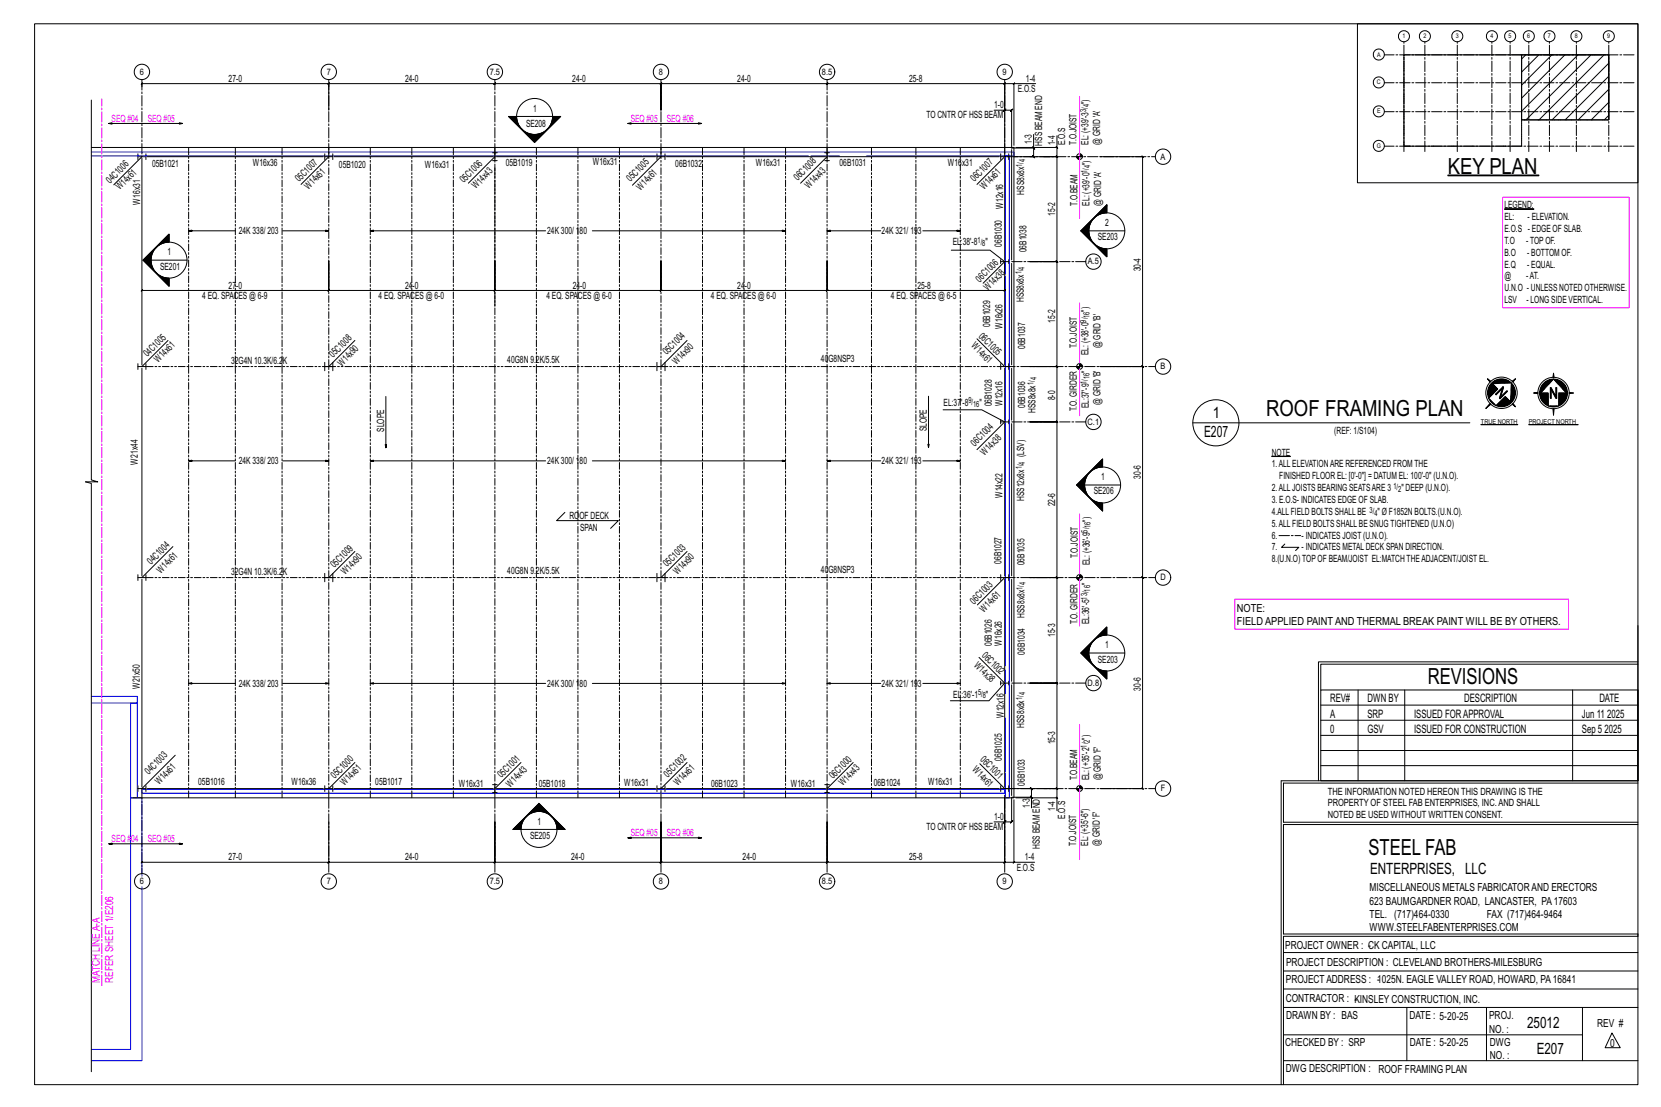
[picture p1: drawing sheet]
<svg xmlns="http://www.w3.org/2000/svg" width="914mm" height="610mm" viewBox="0 0 914 610" stroke-linecap="round" stroke-linejoin="round" font-family="sans-serif">
<path d="M797 96h50v1h-50zM828 115h16zM815 234h21zM842 234h27zM700 251h10z" fill="#000" stroke="#000" stroke-width=".55"/>
<g fill="none" stroke="#000" stroke-width=".55">
<path d="M19 13h883v584h-883zM747 13h155v88h-155zM838 30v36h48v-36h-113v50h3M840 30l-2 3M847 30l-9 10M854 30l-16 17M862 30l-24 24M869 30l-31 31M876 30l-36 36M883 30l-36 36M886 35l-32 31M50 55v209l4 1h-7l3 1v324"/>
<path d="M78 48v-2h1h-1h103v2M558 46h1h-1zM558 46h-5h1h-1v40l-15 16M570 46h-12v34M886 56l-10 10M886 49l-17 17M886 42l-24 24M60 68h41M181 61v-15h91h1h-1h1h-1h92h-1h1v15v-15h-1h1h91h1h-1h1h-1h98h1l-1 15M280 64l14 14 14-14-14 14zM280 64l14 14 14-14M280 64l6 6"/>
<path d="M281 64l5 5M281 64l4 5M281 64l4 4M282 64l3 4M282 64l3 3M282 64l3 2M283 64l2 2M283 64l1 1M284 64v1M284 64h.1M284 64h20M289 73l5 5 6-5"/>
<path d="M290 73l4 4 5-4M290 73l4 4 4-4M291 73l3 4 4-4M291 74l3 3 3-3M292 74l2 2M292 74l2 2 2-2M293 74l1 2 2-2M293 74l1 1 2-1M293 74l1 1M294 74v1l1-1M294 74h1M294 74h.1"/>
<path d="M295 74l-1 1M297 74l-3 2M299 73l-5 5M304 65l1-1-1 1M304 64h5l-15 15-14-15h4M304 64h.1M305 64l-1 1M306 64l-2 2M306 64l-2 3M307 64l-3 3M307 64l-3 4M307 64l-4 4"/>
<path d="M308 64l-5 5M308 64l-6 6M309 64h-1l-5 5M346 68h40M547 61h6h-1l2-1-1 1h4h-1l2-1-1 1v21h12v-8M582 75v6h-23M838 66h48v-36h-48v50h-65M886 64l-3 2M50 81h508v358h-485M76 85v3M76 86h4M78 87v114"/>
<path d="M78 86l-15 16M80 85v3M81 86h97M179 86h4M179 85v3M181 86l-15 16M183 85v3M184 86h88M271 84h3M271 88h3M272 84v4M272 86l-14 15"/>
<path d="M273 86h88M362 86h4M362 85v3M364 86l-16 16M366 85v3M367 86h87M454 84h3M454 88h3M455 84v4M455 86l-14 15M456 86h94M551 86h4"/>
<path d="M551 85v3M553 87v56M555 85v3M557 82v61M567 86h15h-1l1 1v-1v58h-1h1h-15h15h-1h1v58l-1-1 1 1h-15h15l-1-1 1 1v30h-1l1 1-15-1h15h-1l1 1v-1v86h-1h1h-15h15h-1h1v58h-1l1 1-15-1h15h-1l1 1v-1v58h-1l1 1-15-1M568 81l2 1zM569 82v4h-1l2 1-1-1h-11M581 81l1 1zM582 81v5h-1l1 1-8-1M592 86h4M593 87l1 1M593 86l1 2"/>
<path d="M593 86l1 1M594 86v1M594 85l1 1M594 86h1M594 85l2 1M594 84v4M595 85l1 1M606 86h23v1v-1v116v-1v1h-23h23v-1v1v116h1h-1v116v1l-23-1M604 119l5-6-14 14 14 14M609 114v-1l-14 14 14 14v-4M609 115l-2 2M609 115l-3 3"/>
<path d="M609 116l-1 1M609 114l-4 4M609 115l-2 3M609 117h.1M609 113l-14 14 14 14-14-14zM609 114l-3 4M609 113l-5 6M609 113v4M84 139l-4 4 4 4M84 139l-4 4 4 5M84 138l-4 5 4 5M85 138l-6 5 6 6"/>
<path d="M92 133l1-1-1 1M93 131l-3 3M93 131l-2 3M93 133h.1M93 130l-5 5M93 130l-4 4M93 132l-2 2M93 129l-14 14 14 14M93 133h-1M93 129l-6 6M93 133v-4l-14 14 14 15v-5M104 127h26"/>
<path d="M156 127h25M204 127h96M326 127h106M455 127h30M508 127h21M524 138h21l8 6-12 12M597 127l3 3M598 127l2 2M599 127h20M599 127h.1M599 127v1M599 126v1v1"/>
<path d="M599 126l-1 1 1 1M600 126l-2 1 2 2M600 125l-2 2 2 2M600 125l-3 2M600 124l-3 3 3 3M600 124l-3 3 3 4M600 123l-4 4 4 4M600 123l-4 4M601 122l-5 5 5 5M604 135l5 6M604 136l5 5M605 136l4 4"/>
<path d="M606 136l3 4M607 137l2 2M608 137l1 1M608 137l1 1v-1M609 137h.1M78 160h1h-1zM79 143l14-14-14 14 14 14M83 143h20M83 143h.1M83 143v1M83 143h-1l1 1M83 142l-1 1 1 1"/>
<path d="M83 142l-1 1 1 2M83 141l-2 2 2 2M83 141l-2 2M83 141l-2 2 2 3M84 140l-3 3 3 3M84 140l-4 3 4 3M87 151l6 6-5-5M88 152l5 5M89 152l4 4M90 153l3 3M90 153l3 2M91 153l2 2"/>
<path d="M92 153l1 1M551 143v2M551 144h4M553 152v8h1h-1h-98h1h-1v-16v16h1h-1h-91h-1l1-16v16h-1h1h-92h1h-1v-16v16h1h-1h-91v-16v16h-103M553 144v57M555 143v2M557 145v56M92 187l-14 15M179 200v4M183 200v4M195 187l-14 15M362 200v4"/>
<path d="M366 200v4M378 187l-14 15M538 187l15 15M76 200v3M76 202h4M78 203v114M80 200v3M179 202h4M212 218v29M362 202h4M511 218v28M551 200v3"/>
<path d="M551 202h4M553 203v28M555 200v3M557 203v28M592 202h4M593 202l1 1M594 202v1M594 202h.1M594 201l1 1M594 200l2 2M594 200v4M595 200l1 2"/>
<path d="M819 209l2 1M820 210h1M820 210l-1-1 1 1M822 211h10v10l-3-3-5 5-4-4M822 211l3 3-5 5M822 211l-2 4v4M822 212l-2 3v3M822 212l-1 3v3M823 212l-2 3v3M823 213l-1 2-1 2M823 213l-1 2v2M824 217l3-4-1 6"/>
<path d="M824 213l-2 3M824 214l-1 2M824 214v1M827 214l-2 5 1 1 4-4v-1l-4 4 2-6h-1l-4 4h1M827 213l-3 4M828 213l-2 6M828 211h-4M829 218l-1 1M829 219l-2 1M829 211l-2-1-3 1M830 219l-3 1M830 215l-4 4"/>
<path d="M830 219l-2 2h-2M830 211l-4-1-3 1M830 220l-2 1h-2M830 211a7 7 0 0 0-8 0M831 211a7 7 0 0 0-9 0M832 211a7 7 0 0 0-10-1 7 7 0 0 0-2 9M832 215v3M832 214v3v2M832 213l1 4-1 3M832 212a7 7 0 0 1 0 9M832 212a7 7 0 0 1 0 8 7 7 0 0 1-8 3M832 211a7 7 0 0 1 1 9 7 7 0 0 1-9 3"/>
<path d="M832 210l2-1-1 1M833 210h.1M834 209l-1 1M844 216l3 1M847 216h-1h1M847 216h-3h2M848 216l1 4 3 3M849 216l1 4 2 2M849 216l1 3 2 3M850 216v3l2 2M850 216l1 3 1 2M850 216l1 3 1 1"/>
<path d="M851 216v2l1 2M851 216l1 3M852 216v2M853 211l-3 3M853 211l-2 1-2 3M854 210l-3 2-2 3M854 210a7 7 0 0 0-5 6M855 209a7 7 0 0 0-7 7M855 209a7 7 0 0 0-7 6 7 7 0 0 0 4 8M855 208v-1v1M855 207v-1l1 2M855 206v2"/>
<path d="M855 209l7 7h-4v8h-6v-8h-4zM856 209a7 7 0 0 1 6 6 7 7 0 0 1-4 8M856 210a7 7 0 0 1 6 6M857 214v5h-1l-2-4M857 214v4l-3-4h-1v5h1v-5M857 214v5l-3-5v5M857 210l3 2 1 3M857 219l-3-5v5M857 214v5M857 211l3 2 1 2M858 211l2 3M858 216v2"/>
<path d="M859 216l-1 2M859 216l-1 3M860 216l-1 2-1 2M860 216v3l-2 1M860 216v3l-2 2M861 216l-1 3-2 2M861 216l-1 3-2 3M861 216l-1 4-2 2M862 216l-1 4-3 2M864 216h2M865 216h-1h2M866 216l-2 1"/>
<path d="M519 226h21l13 6-15 16M551 231v2M551 232h4M553 233v84M555 231v2M557 233v84M657 233h152M820 222l-2 3 2-2M820 220l3 3M820 222v1M821 222l-1 1M821 223l-3 2"/>
<path d="M831 220l-3 2h-3M831 221l-3 1h-3M831 221l-3 2h-4M833 222v1M833 222l1 2-2-1M833 222l1 2M853 224h4M855 225v4M856 225l-1 4v-4v1M104 254h26M156 254h25M204 254h96"/>
<path d="M326 254h106M455 254h30M508 254h21M604 258l3-3-3 3M607 256l-1 1M607 253l-14 14 14 14-6-6M607 257h-1M607 254l-4 4M607 256l-2 1M607 254l-5 4M607 255l-2 2M607 257h.1"/>
<path d="M607 253l-6 6M607 257v-4l-14 14 14 14v-4M593 267l14-14-14 14 14 14M597 267h.1M597 267h20M597 267v1M597 266l-1 1 1 1M597 266l-1 1 1 2M597 265l-1 2 1 2M597 265l-2 2 2 2M597 265l-2 2 2 3M598 264l-3 3 3 3"/>
<path d="M598 264l-4 3 4 3M598 264l-4 3 4 4M598 263l-4 4 4 4M598 263l-4 4 4 5M598 262l-4 5 4 5M599 262l-6 5 6 5M602 276l5 5M603 276l4 4M604 276l3 4M604 277l3 2M605 277l2 2M606 277l1 1"/>
<path d="M606 277h1M311 282l-5 5h34l-4 4M707 300l-1 1h9l-2 2M76 316v4M76 318h4M78 319v114M80 316v4M95 301l-17 17M179 316v4M179 318h4M183 316v4M195 304l-14 14"/>
<path d="M362 316v4M362 318h4M366 316v4M378 304l-14 14M551 316v4M551 318h4M553 319v56M553 318l-15 15M555 316v4M557 319v56M592 318h4M593 318l1 2"/>
<path d="M593 318l1 1M594 318v1M594 318h.1M594 317l2 1M594 317l1 1M594 318h1M594 316v4M595 316l1 2M598 360l1 1M599 360v1M599 360h.1M599 360h20"/>
<path d="M599 359v1M599 358l-1 2M600 358l-2 2 2 1M600 358l-2 2 2 2M600 357l-3 3 3 2M600 357l-3 3 3 3M600 356l-3 4 3 3M600 356l-4 4 4 3M600 356l-4 4 4 4M600 355l-4 5 4 4M601 355l-5 5M601 354l-5 6 5 5"/>
<path d="M608 350l1-2-1 2M609 346l-14 14 14 14M609 349v1M609 346l-6 6M609 347l-3 3M609 345l-14 15 14 14M609 348l-2 2M609 349l-1 1M609 346l-5 5M609 346l-4 5M609 347l-2 3M609 350v-5l-14 15 14 14v-4"/>
<path d="M902 345v85h-197M104 376h26M156 376h25M204 376h96M326 376h106M455 376h30M508 376h21M539 362l14 14-9 10h-21M551 375v2M551 376h4M553 377v56M555 375v2"/>
<path d="M557 377v61M603 368l6 5M604 368l5 5M605 368l4 5-4-4M606 369l3 3M607 369l2 3M607 369l2 2M608 369l1 2M608 369l1 1M609 369v1M727 380h175v50h-175zM748 380v50"/>
<path d="M773 380v50M866 380v50M902 366h-175v14M902 364h-176v66M727 397h175M727 388h175M96 416l-18 18M195 420l-14 14M287 420l-15 14M378 420l-14 14M470 420l-15 14M727 413h175"/>
<path d="M727 405h175M76 433v3M76 434h4M80 433v3M81 434h97M179 433v3M179 434h4M183 433v3M184 434h88M271 432h3M271 436h3M272 432v4"/>
<path d="M273 434h88M362 433v3M362 434h4M366 433v3M367 434h87M454 432h3M454 436h3M455 432v4M456 434h94M539 421l14 13h15h-1l1 1v-1v5M551 433v3M551 434h4"/>
<path d="M553 439v36l1-1-1 1h5M553 438v15h-6M555 433v3M559 439h23v7M567 438l1 2zM575 434h7h-1l1 1v-1v5M581 439l1 1zM592 434h4M593 435l1 1M593 434l1 2M593 434l1 1M594 434v1"/>
<path d="M594 434h1M594 433l1 1M594 433l2 1M594 432v4M595 433l1 1M705 430v167M727 422h175M902 431h-195v22h195M287 457h-5l15-15 14 15M287 456l-1 1 1-1M287 456l-1 1M287 455l-2 2"/>
<path d="M287 454l-2 3M287 454l-3 3M287 453l-3 4M288 453l-4 4M288 452l-5 5M288 451l-5 6M293 448l4-4 3 4M294 447l3-3 3 3M294 447l3-2 2 2M295 447l2-2 2 2M295 447l2-1 1 1M296 447l1-1 1 1"/>
<path d="M296 447l1-1v1M296 447h1M297 447h.1M297 445l-2 2M297 446v1M297 443l-5 5M297 443l5 5M297 444l4 4M297 445l-3 2M297 445l1 2M297 446l-1 1M297 443l14 14"/>
<path d="M297 444l3 3M297 443l-6 5M297 444l-4 3M297 443l-14 14 14-14 14 14M297 443l-14 14 6-6M305 451l6 6M305 452l5 5M306 452l4 5M306 453l4 4M306 454l3 3-3-3M306 454l3 3M306 455l3 2"/>
<path d="M306 455l2 2M307 455l1 2M307 456l1 1M307 456v1M307 457h.1M311 457h-24M553 453h-1l2-1zM558 440v35h12M568 445v-6h-11v14l1-1-2 1h1h-4v22l1-1-1 1h-98l1-1-1 1v-22v22l1-1-1 1h-91v-1l-1 1 1-22v22v-1l-1 1h1h-92l1-1-1 1v-22v22l1-1-1 1h-91v-1v1v-22M902 454h-195v60h195v2h-195v81M60 465h41M78 475l1-1-1 1z"/>
<path d="M78 475h103v-1v1M346 461h40M558 475l1-1zM707 535h195M707 525h195M707 555h195M707 545h195M774 555v29M818 555v29M871 555v29M707 570h164M887 569l5 8h-8z"/>
<path d="M707 584h195"/>
<circle cx="773" cy="20" r="3"/>
<circle cx="784" cy="20" r="3"/>
<circle cx="802" cy="20" r="3"/>
<circle cx="821" cy="20" r="3"/>
<circle cx="831" cy="20" r="3"/>
<circle cx="842" cy="20" r="3"/>
<circle cx="853" cy="20" r="3"/>
<circle cx="868" cy="20" r="3"/>
<circle cx="886" cy="20" r="3"/>
<circle cx="78" cy="40" r="4"/>
<circle cx="181" cy="40" r="4"/>
<circle cx="272" cy="40" r="4"/>
<circle cx="364" cy="40" r="4"/>
<circle cx="455" cy="40" r="4"/>
<circle cx="553" cy="40" r="4"/>
<circle cx="759" cy="30" r="3"/>
<circle cx="759" cy="45" r="3"/>
<circle cx="294" cy="64" r="10"/>
<circle cx="759" cy="61" r="3"/>
<circle cx="594" cy="86" r="1.6"/>
<circle cx="640" cy="86" r="4"/>
<circle cx="759" cy="80" r="3"/>
<circle cx="609" cy="127" r="10"/>
<circle cx="93" cy="143" r="10"/>
<circle cx="602" cy="144" r="4"/>
<circle cx="594" cy="202" r="1.6"/>
<circle cx="640" cy="202" r="4"/>
<circle cx="827" cy="216" r="9"/>
<circle cx="827" cy="216" r="8"/>
<circle cx="855" cy="216" r="9"/>
<circle cx="855" cy="216" r="8"/>
<circle cx="602" cy="232" r="4"/>
<circle cx="669" cy="233" r="13"/>
<circle cx="607" cy="267" r="10"/>
<circle cx="594" cy="318" r="1.6"/>
<circle cx="640" cy="318" r="4"/>
<circle cx="609" cy="360" r="10"/>
<circle cx="602" cy="376" r="4"/>
<circle cx="594" cy="434" r="1.6"/>
<circle cx="640" cy="434" r="4"/>
<circle cx="297" cy="457" r="10"/>
<circle cx="78" cy="485" r="4"/>
<circle cx="181" cy="485" r="4"/>
<circle cx="272" cy="485" r="4"/>
<circle cx="364" cy="485" r="4"/>
<circle cx="455" cy="485" r="4"/>
<circle cx="553" cy="485" r="4"/>
</g>
<path d="M594 53v33M594 87v33M827 109h70v60h-70zM594 167v33M594 203v26M594 283v33M594 319v26M680 330h183v16h-183zM594 399v33M594 434v39" fill="none" stroke="#f0f" stroke-width=".55"/>
<path d="M773 30h113v36M838 66h48h-48M838 66v14h-65v-50M838 66v-36h48v36" fill="none" stroke="#000" stroke-width=".55" stroke-dasharray="0 1"/>
<g fill="none" stroke="#000" stroke-width=".55" stroke-dasharray="5.8 1 1 1">
<path d="M900 30h-138M78 44v42M181 44v42M272 44v42M364 44v42M455 44v42M553 44v42h83M900 46h-138M900 62h-138M272 92v77M773 83v-60M784 83v-60"/>
<path d="M802 83v-60M821 83v-60M831 83v-60M842 83v-60M853 83v-60M868 83v-60M886 83v-60M900 80h-138M557 144h41M553 202h83M557 232h41M704 295h12"/>
<path d="M553 318h83M557 376h41M78 434v47M78 434h.1M181 439v42M272 439v42M364 439v42M455 439v42M553 439v42M553 434h83"/>
</g>
<g fill="none" stroke="#00f" stroke-width=".55">
<path d="M50 84h508v2h-15M50 86h304M354 86h91M446 86h16M477 86h66M554 151v-65h2v353h-2v-13M554 152v215M554 369v13M50 383h26v4h-4v52h4v-52h-26M76 387h.1M554 395v30M78 435h475v2h-475z"/>
<path d="M553 435h.1M553 435v2M78 488v96h-28M78 483v-44h-6v139h-22"/>
</g>
<path d="M56 543v-489" fill="none" stroke="#f0f" stroke-width=".55" stroke-dasharray="5.8 1 1 1"/>
<g fill="none" stroke="#000" stroke-width=".55" stroke-dasharray="3.7 1 1 1 1 1">
<path d="M104 82v120M130 82v120M155 82v120M204 82v120M227 82v120M250 82v120M272 82v120M295 82v120M318 82v120M341 82v120M387 82v120M410 82v120"/>
<path d="M432 82v120M455 82v120M480 82v120M504 82v120M529 82v120M81 202h100M104 202v116M130 202v116M155 202v116M181 202v-120M181 202h183M204 202v116"/>
<path d="M227 202v116M250 202v116M272 202v116M295 202v116M318 202v116M341 202v116M364 202v-120M364 202h187M387 202v116M410 202v116M432 202v116M455 202v116"/>
<path d="M480 202v116M504 202v116M529 202v116M81 318h100M181 318v-116M181 318h183M364 318v-116M364 318h187M104 439v-121M130 439v-121M155 439v-121M181 439v-121"/>
<path d="M204 439v-121M227 439v-121M250 439v-121M272 439v-121M295 439v-121M318 439v-121M341 439v-121M364 439v-121M387 439v-121M410 439v-121M432 439v-121M455 439v-121"/>
<path d="M480 439v-121M504 439v-121M529 439v-121"/>
</g>
<g font-size="12.2">
<text x="797" y="96">KEY PLAN</text>
<text x="697" y="229">ROOF FRAMING PLAN</text>
<text x="786" y="377">REVISIONS</text>
<text x="753" y="471">STEEL FAB</text>
</g>
<g font-size="8.6">
<text x="668" y="230">1</text>
<text x="663" y="241">E207</text>
<text x="754" y="481">ENTERPRISES, LLC</text>
<text x="841" y="566">25012</text>
<text x="846" y="580">E207</text>
</g>
<g font-size="6.4">
<text x="732" y="386">REV#</text>
<text x="753" y="386">DWN BY</text>
<text x="806" y="386">DESCRIPTION</text>
<text x="880" y="386">DATE</text>
<text x="732" y="395">A</text>
<text x="753" y="395">SRP</text>
<text x="778" y="395">ISSUED FORAPPROVAL</text>
<text x="871" y="395">Jun 11</text>
<text x="885" y="395">2025</text>
<text x="732" y="404">0</text>
<text x="753" y="404">GSV</text>
<text x="778" y="404">ISSUED FOR CONSTRUCTION</text>
<text x="871" y="404">Sep 5</text>
<text x="883" y="404">2025</text>
</g>
<g font-size="6.1">
<text x="681" y="337">NOTE:</text>
<text x="681" y="344">FIELD APPLIED PAINT AND THERMAL BREAK PAINT WILL BE BY OTHERS.</text>
<text x="754" y="491">MISCELLANEOUS METALS FABRICATORAND ERECTORS</text>
<text x="754" y="498">623 BAUMGARDNER ROAD, LANCASTER, PA17603</text>
<text x="754" y="505">TEL. (717)464-0330</text>
<text x="819" y="505">FAX (717)464-9464</text>
<text x="754" y="513">WWW.STEELFABENTERPRISES.COM</text>
<text x="708" y="523">PROJECT OWNER : -CK CAPITAL, LLC</text>
<text x="708" y="532">PROJECT DESCRIPTION : CLEVELAND BROTHERS-MILESBURG</text>
<text x="708" y="541">PROJECTADDRESS : -1025N. EAGLE VALLEY ROAD, HOWARD, PA16841</text>
<text x="708" y="552">CONTRACTOR : -KINSLEY CONSTRUCTION, INC.</text>
<text x="708" y="561">DRAWN BY : BAS</text>
<text x="776" y="561">DATE : 5-20-25</text>
<text x="820" y="561">PROJ.</text>
<text x="820" y="569">NO. :</text>
<text x="879" y="566">REV #</text>
<text x="708" y="576">CHECKED BY : SRP</text>
<text x="776" y="576">DATE : 5-20-25</text>
<text x="820" y="576">DWG</text>
<text x="886" y="577">0</text>
<text x="820" y="583">NO. :</text>
<text x="708" y="590">DWG DESCRIPTION : ROOF FRAMING PLAN</text>
</g>
<g font-size="6.1" fill="#f0f">
<text x="55" y="541" transform="rotate(-90 55 541)">MATCH LINEA-A</text>
<text x="62" y="541" transform="rotate(-90 62 541)">REFER SHEET 1/E206</text>
</g>
<g font-size="5.5">
<text x="126" y="45">27-0</text>
<text x="223" y="45">24-0</text>
<text x="315" y="45">24-0</text>
<text x="406" y="45">24-0</text>
<text x="501" y="45">25-8</text>
<text x="565" y="45">1-4</text>
<text x="560" y="51">E.O.S</text>
<text x="547" y="60">1-0</text>
<text x="599" y="57" transform="rotate(-90 599 57)">&quot;)</text>
<text x="293" y="61">1</text>
<text x="510" y="65">TO CNTR OF HSS BEAM</text>
<text x="290" y="70">SE208</text>
<text x="568" y="79" transform="rotate(-90 568 79)">1-3</text>
<text x="574" y="80" transform="rotate(-90 574 80)">HSS BEAM END</text>
<text x="581" y="80" transform="rotate(-90 581 80)">1-4</text>
<text x="586" y="80" transform="rotate(-90 586 80)">E.O.S</text>
<text x="593" y="80" transform="rotate(-90 593 80)">T.O.JOIST</text>
<text x="599" y="80" transform="rotate(-90 599 80)">EL: (+39'-3</text>
<text x="606" y="80" transform="rotate(-90 606 80)">@ GRID 'A'</text>
<text x="70" y="92" transform="rotate(-45 70 92)">6</text>
<text x="84" y="92">05B1021</text>
<text x="139" y="91">W16x36</text>
<text x="174" y="91" transform="rotate(-45 174 91)">7</text>
<text x="187" y="92">05B1020</text>
<text x="234" y="93">W16x31</text>
<text x="264" y="92" transform="rotate(-45 264 92)">6</text>
<text x="278" y="92">05B1019</text>
<text x="326" y="91">W16x31</text>
<text x="356" y="91" transform="rotate(-45 356 91)">5</text>
<text x="372" y="92">06B1032</text>
<text x="416" y="91">W16x31</text>
<text x="448" y="91" transform="rotate(-45 448 91)">8</text>
<text x="462" y="91">06B1031</text>
<text x="522" y="91">W16</text>
<text x="530" y="91">x31</text>
<text x="546" y="91" transform="rotate(-45 546 91)">7</text>
<text x="600" y="91" transform="rotate(-90 600 91)">&quot;)</text>
<text x="61" y="101" transform="rotate(-45 61 101)">04C10</text>
<text x="165" y="100" transform="rotate(-45 165 100)">05C10</text>
<text x="255" y="101" transform="rotate(-45 255 101)">05C10</text>
<text x="347" y="100" transform="rotate(-45 347 100)">05C10</text>
<text x="439" y="100" transform="rotate(-45 439 100)">06C10</text>
<text x="537" y="100" transform="rotate(-45 537 100)">06C10</text>
<text x="66" y="105" transform="rotate(-45 66 105)">W14x61</text>
<text x="170" y="105" transform="rotate(-45 170 105)">W14x61</text>
<text x="262" y="104" transform="rotate(-45 262 104)">W14x43</text>
<text x="353" y="105" transform="rotate(-45 353 105)">W14x61</text>
<text x="445" y="104" transform="rotate(-45 445 104)">W14x43</text>
<text x="542" y="105" transform="rotate(-45 542 105)">W14x61</text>
<text x="564" y="107" transform="rotate(-90 564 107)">HSS8x8x</text>
<text x="77" y="113" transform="rotate(-90 77 113)">W16x31</text>
<text x="593" y="113" transform="rotate(-90 593 113)">T.O.BEAM</text>
<text x="600" y="113" transform="rotate(-90 600 113)">EL: (+39'-0</text>
<text x="606" y="113" transform="rotate(-90 606 113)">@ GRID 'A'</text>
<text x="552" y="115" transform="rotate(-90 552 115)">W12x16</text>
<text x="581" y="119" transform="rotate(-90 581 119)">15-2</text>
<text x="828" y="115">LEGEND:</text>
<text x="608" y="124">2</text>
<text x="828" y="121">EL:</text>
<text x="841" y="121">- ELEVATION.</text>
<text x="131" y="129">24K 338/ 203</text>
<text x="301" y="129">24K 300/ 1</text>
<text x="319" y="129">80</text>
<text x="485" y="129">24K 321/ 19</text>
<text x="505" y="129">3</text>
<text x="828" y="128">E.O.S - EDGE OF SLAB.</text>
<text x="525" y="135">EL</text>
<text x="529" y="135">:</text>
<text x="530" y="135">38'-8</text>
<text x="542" y="135">&quot;</text>
<text x="552" y="136" transform="rotate(-90 552 136)">06B1030</text>
<text x="604" y="132">SE203</text>
<text x="828" y="134">T.O</text>
<text x="840" y="134">- TOPOF.</text>
<text x="92" y="141">1</text>
<text x="565" y="139" transform="rotate(-90 565 139)">06B1038</text>
<text x="828" y="141">B.O</text>
<text x="841" y="141">- BOTTOM OF.</text>
<text x="88" y="148">SE201</text>
<text x="549" y="146" transform="rotate(-45 549 146)">6</text>
<text x="628" y="149" transform="rotate(-90 628 149)">30-4</text>
<text x="828" y="147">E.Q</text>
<text x="841" y="147">- EQUAL.</text>
<text x="539" y="156" transform="rotate(-45 539 156)">06C10</text>
<text x="828" y="154">@</text>
<text x="840" y="154">-AT.</text>
<text x="126" y="159">27</text>
<text x="130" y="159">-</text>
<text x="131" y="159">0</text>
<text x="223" y="159">24</text>
<text x="227" y="159">-</text>
<text x="228" y="159">0</text>
<text x="315" y="159">24</text>
<text x="319" y="159">-0</text>
<text x="406" y="159">24</text>
<text x="410" y="159">-</text>
<text x="411" y="159">0</text>
<text x="505" y="159">25-8</text>
<text x="544" y="160" transform="rotate(-45 544 160)">W14x38</text>
<text x="828" y="160">U.N.O - UNLESS NOTED OTHERWISE.</text>
<text x="111" y="164">4 EQ. SPACES @ 6-9</text>
<text x="208" y="164">4 EQ. SPACES @ 6-0</text>
<text x="301" y="164">4 EQ. SPA</text>
<text x="318" y="164">CES @ 6-0</text>
<text x="391" y="164">4 EQ. SPACES @ 6-0</text>
<text x="490" y="164">4 EQ. SP</text>
<text x="505" y="164">ACES @ 6-5</text>
<text x="564" y="166" transform="rotate(-90 564 166)">HSS8x8x</text>
<text x="828" y="167">LSV</text>
<text x="840" y="167">- LONG SIDE VERTICAL.</text>
<text x="599" y="172" transform="rotate(-90 599 172)">&quot;)</text>
<text x="581" y="178" transform="rotate(-90 581 178)">15-2</text>
<text x="539" y="185" transform="rotate(45 539 185)">06C10</text>
<text x="545" y="180" transform="rotate(-90 545 180)">06B1029</text>
<text x="552" y="181" transform="rotate(-90 552 181)">W16x26</text>
<text x="90" y="188" transform="rotate(-45 90 188)">5</text>
<text x="193" y="188" transform="rotate(-45 193 188)">8</text>
<text x="376" y="186" transform="rotate(-45 376 186)">4</text>
<text x="535" y="191" transform="rotate(45 535 191)">W14x61</text>
<text x="593" y="192" transform="rotate(-90 593 192)">T.O.JOIST</text>
<text x="606" y="192" transform="rotate(-90 606 192)">@ GRID 'B'</text>
<text x="81" y="197" transform="rotate(-45 81 197)">04C10</text>
<text x="183" y="197" transform="rotate(-45 183 197)">05C10</text>
<text x="367" y="196" transform="rotate(-45 367 196)">05C10</text>
<text x="548" y="194" transform="rotate(45 548 194)">5</text>
<text x="564" y="192" transform="rotate(-90 564 192)">06B1037</text>
<text x="599" y="196" transform="rotate(-90 599 196)">EL: (+38'-0</text>
<text x="87" y="200" transform="rotate(-45 87 200)">W14x61</text>
<text x="127" y="200">32G4N 10.3K/6.2</text>
<text x="156" y="200">K</text>
<text x="188" y="202" transform="rotate(-45 188 202)">W14x90</text>
<text x="279" y="200">40G8N 9.2K/5.5K</text>
<text x="372" y="201" transform="rotate(-45 372 201)">W14x90</text>
<text x="452" y="199">40</text>
<text x="456" y="199">G8NSP3</text>
<text x="599" y="205" transform="rotate(-90 599 205)">&quot;</text>
<text x="581" y="220" transform="rotate(-90 581 220)">8-0</text>
<text x="519" y="223">EL:37</text>
<text x="529" y="223">'</text>
<text x="530" y="223">-8</text>
<text x="539" y="223">&quot;</text>
<text x="546" y="224" transform="rotate(-90 546 224)">06B1028</text>
<text x="552" y="224" transform="rotate(-90 552 224)">W12x16</text>
<text x="564" y="225" transform="rotate(-90 564 225)">06B1036</text>
<text x="570" y="227" transform="rotate(-90 570 227)">HSS8x8x</text>
<text x="593" y="226" transform="rotate(-90 593 226)">T.O. GIRDER</text>
<text x="599" y="225" transform="rotate(-90 599 225)">EL:37'-9</text>
<text x="606" y="223" transform="rotate(-90 606 223)">@ GRID 'B'</text>
<text x="211" y="238" transform="rotate(-90 211 238)">SLOPE</text>
<text x="510" y="238" transform="rotate(-90 510 238)">SLOPE</text>
<text x="546" y="237" transform="rotate(-45 546 237)">4</text>
<text x="735" y="239">(REF: 1/S104)</text>
<text x="537" y="246" transform="rotate(-45 537 246)">06C10</text>
<text x="542" y="251" transform="rotate(-45 542 251)">W14x38</text>
<text x="564" y="252" transform="rotate(-90 564 252)">(LSV)</text>
<text x="700" y="251">NOTE</text>
<text x="76" y="256" transform="rotate(-90 76 256)">W21x44</text>
<text x="131" y="256">24K 338/ 203</text>
<text x="301" y="255">24K 300/ 1</text>
<text x="319" y="255">80</text>
<text x="485" y="256">24K 321/ 19</text>
<text x="505" y="256">3</text>
<text x="700" y="257">1.ALLELEVATIONARE REFERENCED FROMTHE</text>
<text x="628" y="264" transform="rotate(-90 628 264)">30-6</text>
<text x="704" y="264">FINISHED FLOOR EL: [0'-0&quot;] = DATUM EL: 100'-0&quot; (U.N.O).</text>
<text x="606" y="264">1</text>
<text x="552" y="274" transform="rotate(-90 552 274)">W14x22</text>
<text x="564" y="276" transform="rotate(-90 564 276)">HSS12x8x</text>
<text x="602" y="272">SE206</text>
<text x="700" y="270">2.ALLJOISTS BEARING SEATSARE 3</text>
<text x="771" y="270">&quot; DEEP(U.N.O).</text>
<text x="581" y="279" transform="rotate(-90 581 279)">22-6</text>
<text x="700" y="277">3. E.O.S- INDICATES EDGE OF SLAB.</text>
<text x="313" y="286">RO</text>
<text x="319" y="286">OF DECK</text>
<text x="600" y="287" transform="rotate(-90 600 287)">&quot;)</text>
<text x="700" y="284">4.ALLFIELD BOLTS SHALLBE</text>
<text x="758" y="284">&quot; Ø F1852N BOLTS.(U.N.O).</text>
<text x="319" y="292">SPAN</text>
<text x="700" y="290">5.ALLFIELD BOLTS SHALLBE SNUG TIGHTENED (U.N.O)</text>
<text x="700" y="297">6.</text>
<text x="717" y="297">- INDICATES JOIST (U.N.O).</text>
<text x="92" y="302" transform="rotate(-45 92 302)">4</text>
<text x="193" y="304" transform="rotate(-45 193 304)">9</text>
<text x="376" y="303" transform="rotate(-45 376 303)">3</text>
<text x="700" y="303">7.</text>
<text x="717" y="303">- INDICATES METALDECK SPAN DIRECTION.</text>
<text x="83" y="311" transform="rotate(-45 83 311)">04C10</text>
<text x="551" y="310" transform="rotate(-90 551 310)">06B1027</text>
<text x="564" y="311" transform="rotate(-90 564 311)">06B1035</text>
<text x="593" y="307" transform="rotate(-90 593 307)">T.O.JOIST</text>
<text x="600" y="311" transform="rotate(-90 600 311)">EL: (+36'-9</text>
<text x="700" y="310">8.(U.N.O) TOPOF BEAM/JOIST EL:MATCH THEADJACENT/JOIST EL.</text>
<text x="89" y="316" transform="rotate(-45 89 316)">W14x61</text>
<text x="127" y="317">32G4N 10.3K/6.2</text>
<text x="156" y="317">K</text>
<text x="184" y="313" transform="rotate(-45 184 313)">05C10</text>
<text x="190" y="317" transform="rotate(-45 190 317)">W14x90</text>
<text x="279" y="316">40G8N 9.2K/5.5K</text>
<text x="367" y="312" transform="rotate(-45 367 312)">05C10</text>
<text x="373" y="317" transform="rotate(-45 373 317)">W14x90</text>
<text x="452" y="316">40</text>
<text x="456" y="316">G8NSP3</text>
<text x="545" y="324" transform="rotate(-45 545 324)">3</text>
<text x="600" y="322" transform="rotate(-90 600 322)">&quot;</text>
<text x="536" y="333" transform="rotate(-45 536 333)">06C10</text>
<text x="542" y="337" transform="rotate(-45 542 337)">W14x61</text>
<text x="564" y="340" transform="rotate(-90 564 340)">HSS8x8x</text>
<text x="593" y="344" transform="rotate(-90 593 344)">T.O. GIRDER</text>
<text x="600" y="344" transform="rotate(-90 600 344)">EL:36'-5</text>
<text x="581" y="351" transform="rotate(-90 581 351)">15-3</text>
<text x="546" y="356" transform="rotate(-90 546 356)">06B1026</text>
<text x="552" y="356" transform="rotate(-90 552 356)">W16x26</text>
<text x="608" y="357">1</text>
<text x="540" y="361" transform="rotate(45 540 361)">06C10</text>
<text x="564" y="360" transform="rotate(-90 564 360)">06B1034</text>
<text x="604" y="365">SE203</text>
<text x="536" y="367" transform="rotate(45 536 367)">W14x38</text>
<text x="549" y="370" transform="rotate(45 549 370)">2</text>
<text x="77" y="379" transform="rotate(-90 77 379)">W21x50</text>
<text x="131" y="378">24K 338/ 203</text>
<text x="301" y="378">24K 300/ 1</text>
<text x="319" y="378">80</text>
<text x="485" y="378">24K 321/ 19</text>
<text x="505" y="378">3</text>
<text x="628" y="380" transform="rotate(-90 628 380)">30-6</text>
<text x="525" y="384">EL</text>
<text x="529" y="384">:</text>
<text x="530" y="384">36'-1</text>
<text x="543" y="384">&quot;</text>
<text x="553" y="395" transform="rotate(-90 553 395)">W12x16</text>
<text x="564" y="401" transform="rotate(-90 564 401)">HSS8x8x</text>
<text x="600" y="407" transform="rotate(-90 600 407)">&quot;)</text>
<text x="581" y="410" transform="rotate(-90 581 410)">15-3</text>
<text x="91" y="418" transform="rotate(-45 91 418)">3</text>
<text x="285" y="419" transform="rotate(-45 285 419)">1</text>
<text x="377" y="419" transform="rotate(-45 377 419)">2</text>
<text x="539" y="419" transform="rotate(45 539 419)">06C10</text>
<text x="552" y="419" transform="rotate(-90 552 419)">06B1025</text>
<text x="535" y="424" transform="rotate(45 535 424)">W14x61</text>
<text x="82" y="427" transform="rotate(-45 82 427)">04C10</text>
<text x="184" y="429" transform="rotate(-45 184 429)">05C10</text>
<text x="276" y="429" transform="rotate(-45 276 429)">05C10</text>
<text x="368" y="428" transform="rotate(-45 368 428)">05C10</text>
<text x="459" y="429" transform="rotate(-45 459 429)">06C10</text>
<text x="549" y="428" transform="rotate(45 549 428)">1</text>
<text x="593" y="430" transform="rotate(-90 593 430)">T.O.BEAM</text>
<text x="600" y="430" transform="rotate(-90 600 430)">EL: (+35'-2</text>
<text x="606" y="430" transform="rotate(-90 606 430)">@ GRID 'F'</text>
<text x="88" y="432" transform="rotate(-45 88 432)">W14x61</text>
<text x="109" y="432">05B1016</text>
<text x="160" y="432">W16x36</text>
<text x="190" y="433" transform="rotate(-45 190 433)">W14x61</text>
<text x="207" y="432">05B1017</text>
<text x="253" y="433">W16x31</text>
<text x="281" y="434" transform="rotate(-45 281 434)">W14x43</text>
<text x="297" y="433">05B1018</text>
<text x="344" y="433">W16x31</text>
<text x="373" y="433" transform="rotate(-45 373 433)">W14x61</text>
<text x="392" y="433">06B1023</text>
<text x="435" y="433">W16x31</text>
<text x="464" y="433" transform="rotate(-45 464 433)">W14x43</text>
<text x="481" y="433">06B1024</text>
<text x="511" y="432">W16x31</text>
<text x="564" y="433" transform="rotate(-90 564 433)">06B1033</text>
<text x="731" y="438">THE INFORMATION NOTED HEREON THIS DRAWING IS THE</text>
<text x="567" y="445" transform="rotate(-90 567 445)">1-3</text>
<text x="581" y="446" transform="rotate(-90 581 446)">1-4</text>
<text x="731" y="444">PROPERTY OF STEEL FAB ENTERPRISES, INC.AND SHALL</text>
<text x="296" y="454">1</text>
<text x="547" y="452">1-0</text>
<text x="586" y="451" transform="rotate(-90 586 451)">E.O.S</text>
<text x="731" y="451">NOTED BE USED WITHOUT WRITTEN CONSENT.</text>
<text x="292" y="462">SE205</text>
<text x="510" y="457">TO CNTR OF HSS BEAM</text>
<text x="572" y="467" transform="rotate(-90 572 467)">HSS BEAM END</text>
<text x="592" y="466" transform="rotate(-90 592 466)">T.O.JOIST</text>
<text x="599" y="466" transform="rotate(-90 599 466)">EL: (+35'-6&quot;)</text>
<text x="605" y="466" transform="rotate(-90 605 466)">@ GRID 'F'</text>
<text x="126" y="474">27-0</text>
<text x="223" y="474">24-0</text>
<text x="314" y="474">24-0</text>
<text x="409" y="474">24-0</text>
<text x="501" y="474">25-8</text>
<text x="564" y="474">1-4</text>
<text x="560" y="479">E.O.S</text>
</g>
<g font-size="5.5" fill="#f0f">
<text x="61" y="67">SEQ #04</text>
<text x="81" y="67">SEQ #05</text>
<text x="347" y="67">SEQ #05</text>
<text x="367" y="67">SEQ #06</text>
<text x="347" y="460">SEQ #05</text>
<text x="367" y="460">SEQ #06</text>
<text x="61" y="464">SEQ #</text>
<text x="72" y="464">04</text>
<text x="81" y="464">SEQ #05</text>
</g>
<g font-size="4.9">
<text x="77" y="41">6</text>
<text x="180" y="41">7</text>
<text x="270" y="41">7.5</text>
<text x="363" y="41">8</text>
<text x="452" y="41">8.5</text>
<text x="552" y="41">9</text>
<text x="639" y="88">A</text>
<text x="599" y="146">A.5</text>
<text x="639" y="203">B</text>
<text x="599" y="234">C.1</text>
<text x="639" y="320">D</text>
<text x="599" y="378">D.8</text>
<text x="639" y="436">F</text>
<text x="77" y="487">6</text>
<text x="180" y="487">7</text>
<text x="270" y="487">7.5</text>
<text x="363" y="487">8</text>
<text x="452" y="487">8.5</text>
<text x="552" y="487">9</text>
</g>
<g font-size="4.7">
<text x="600" y="59" transform="rotate(-90 600 59)">4</text>
<text x="598" y="62" transform="rotate(-90 598 62)">3/</text>
<text x="564" y="89" transform="rotate(-90 564 89)">4</text>
<text x="563" y="92" transform="rotate(-90 563 92)">1/</text>
<text x="599" y="95" transform="rotate(-90 599 95)">1/</text>
<text x="600" y="93" transform="rotate(-90 600 93)">4</text>
<text x="538" y="134">1/</text>
<text x="541" y="136">8</text>
<text x="564" y="148" transform="rotate(-90 564 148)">4</text>
<text x="562" y="151" transform="rotate(-90 562 151)">1/</text>
<text x="598" y="178" transform="rotate(-90 598 178)">9/</text>
<text x="600" y="175" transform="rotate(-90 600 175)">16</text>
<text x="571" y="209" transform="rotate(-90 571 209)">4</text>
<text x="600" y="209" transform="rotate(-90 600 209)">16</text>
<text x="569" y="212" transform="rotate(-90 569 212)">1/</text>
<text x="598" y="211" transform="rotate(-90 598 211)">1/</text>
<text x="533" y="222">9/</text>
<text x="536" y="224">16</text>
<text x="564" y="256" transform="rotate(-90 564 256)">4</text>
<text x="563" y="259" transform="rotate(-90 563 259)">1/</text>
<text x="767" y="269">1/</text>
<text x="770" y="271">2</text>
<text x="754" y="282">3/</text>
<text x="757" y="284">4</text>
<text x="599" y="293" transform="rotate(-90 599 293)">5/</text>
<text x="600" y="291" transform="rotate(-90 600 291)">16</text>
<text x="564" y="322" transform="rotate(-90 564 322)">4</text>
<text x="563" y="325" transform="rotate(-90 563 325)">1/</text>
<text x="600" y="326" transform="rotate(-90 600 326)">16</text>
<text x="598" y="330" transform="rotate(-90 598 330)">13/</text>
<text x="538" y="383">5/</text>
<text x="564" y="383" transform="rotate(-90 564 383)">4</text>
<text x="541" y="385">8</text>
<text x="563" y="385" transform="rotate(-90 563 385)">1/</text>
<text x="598" y="412" transform="rotate(-90 598 412)">1/</text>
<text x="600" y="409" transform="rotate(-90 600 409)">2</text>
</g>
<g font-size="3.7">
<text x="815" y="234">TRUE NORTH</text>
<text x="842" y="234">PROJECT NORTH</text>
</g>
<g font-size="3.5">
<text x="772" y="21">1</text>
<text x="784" y="21">2</text>
<text x="801" y="21">3</text>
<text x="820" y="21">4</text>
<text x="831" y="21">5</text>
<text x="841" y="21">6</text>
<text x="852" y="21">7</text>
<text x="867" y="21">8</text>
<text x="885" y="21">9</text>
<text x="758" y="31">A</text>
<text x="758" y="47">C</text>
<text x="758" y="62">E</text>
<text x="758" y="81">G</text>
</g>
</svg>
